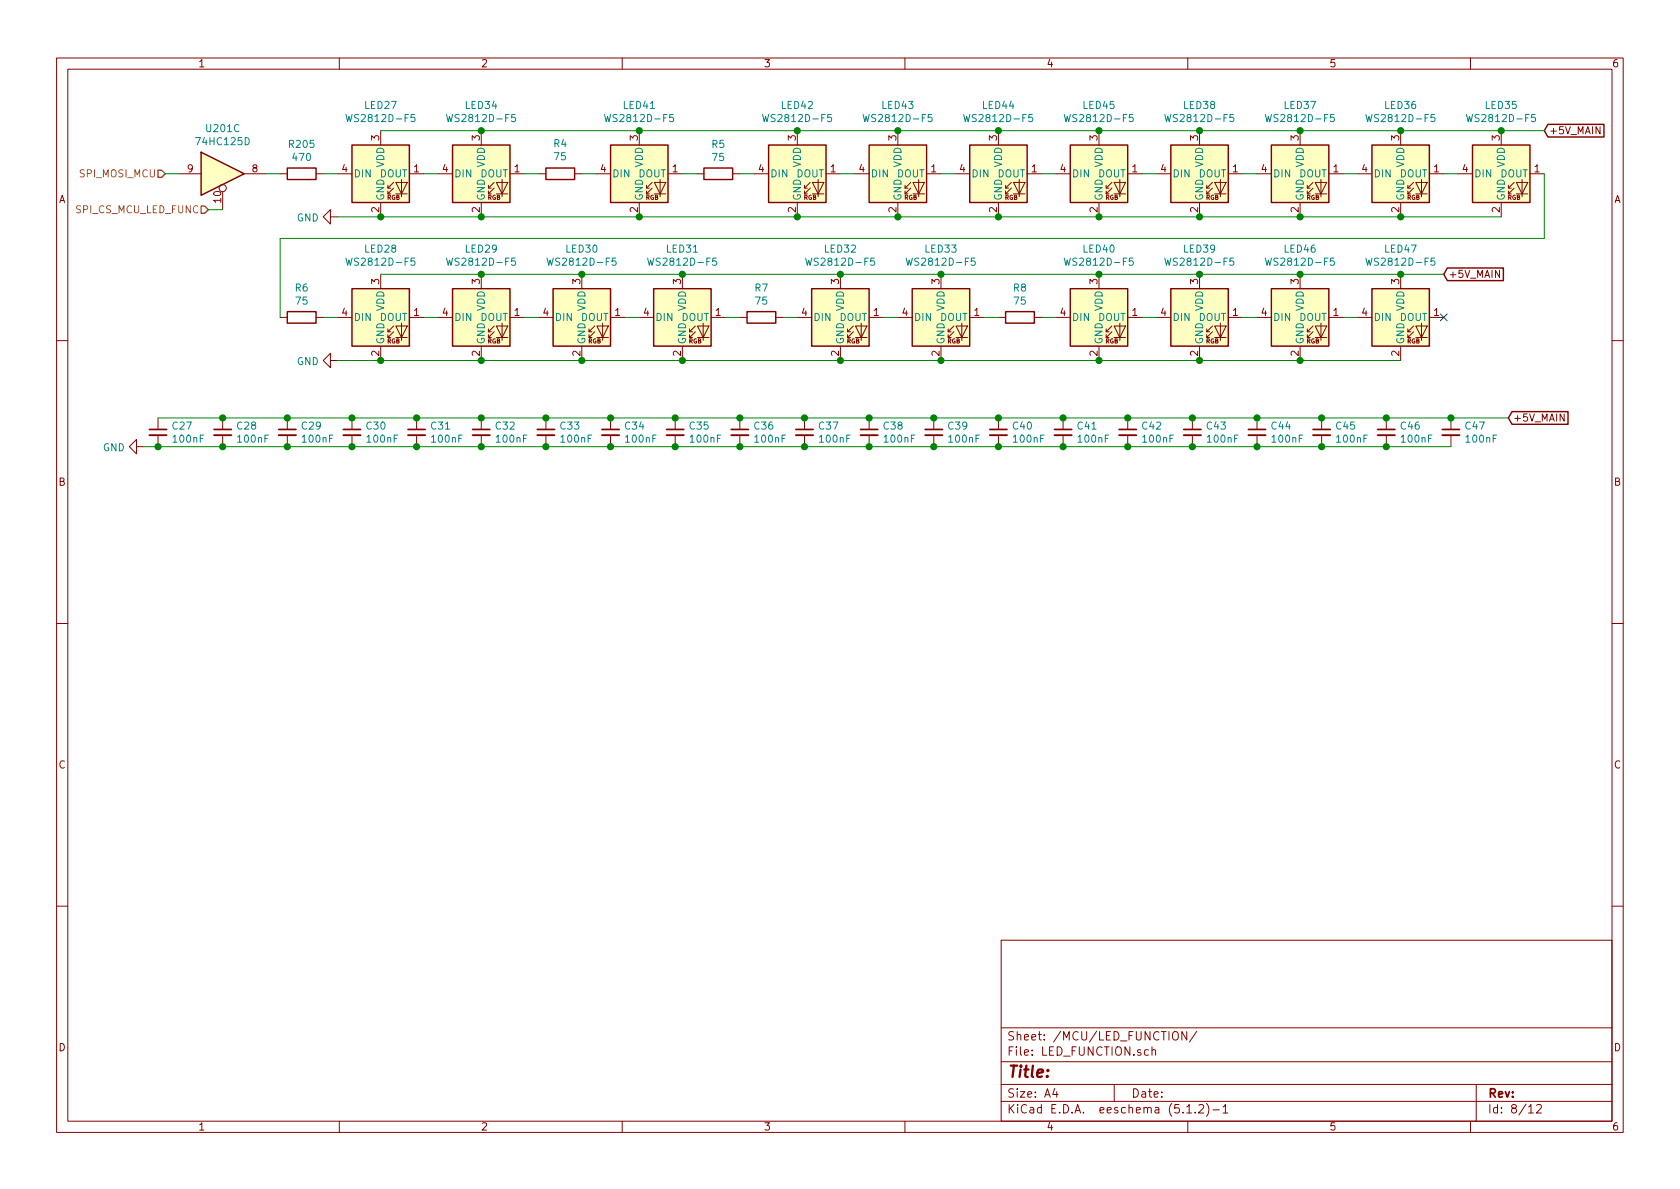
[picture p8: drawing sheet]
<svg xmlns="http://www.w3.org/2000/svg" width="297mm" height="210mm" viewBox="0 0 297 210" stroke-linecap="round" stroke-linejoin="round" font-family="sans-serif">
<g fill="none" stroke="#840000" stroke-width=".18">
<path d="M10 10.3h277v189.9h-277zM12 12.2h273v186.1h-273zM60 10.3v1.9M110 10.3v1.9M160 10.3v1.9M210 10.3v1.9M260 10.3v1.9M31.7 30.7h3.9M39.4 33.9v3.2M43.2 30.7h3.8M49.5 30.7h1.3M55.9 30.7h1.2"/>
<path d="M58.4 38.3v-1.2l-1.3 1.2 1.3 1.3v-1.3h1.3M59.7 30.7h2.5M67.3 23.1v2.5M67.3 35.8v2.5M68.6 33.3h.5M69.6 33.3l-1 1v-.5M69.6 32.3l-1 1v-.5M70 32.3h2l-1 2zM70 34.3h2M71 31.7v3.1M72.4 30.7h2.5M77.5 30.7h2.5"/>
<path d="M85.1 23.1v2.5M85.1 35.8v2.5M86.4 33.3h.5M87.4 33.3l-1 1v-.5M87.4 32.3l-1 1v-.5M87.8 32.3h2l-1 2zM87.8 34.3h2M88.8 31.7v3.1M90.2 30.7h2.5M95.2 30.7h1.3M101.6 30.7h1.3M105.4 30.7h2.5"/>
<path d="M113 23.1v2.5M113 35.8v2.5M114.3 33.3h.5M115.3 33.3l-1 1v-.5M115.3 32.3l-1 1v-.5M115.7 32.3h2l-1 2zM115.7 34.3h2M116.7 31.7v3.1M118.1 30.7h2.5M123.2 30.7h1.3M129.5 30.7h1.3M133.3 30.7h2.6"/>
<path d="M141 23.1v2.5M141 35.8v2.5M142.2 33.3h.5M143.3 33.3l-1.1 1v-.5M143.3 32.3l-1.1 1v-.5M143.6 32.3h2.1l-1 2zM143.6 34.3h2.1M144.7 31.7v3.1M146 30.7h2.6M151.1 30.7h2.6M158.7 23.1v2.5M158.7 35.8v2.5"/>
<path d="M160 33.3h.5M161 33.3l-1 1v-.5M161 32.3l-1 1v-.5M161.4 32.3h2l-1 2zM161.4 34.3h2M162.4 31.7v3.1M163.8 30.7h2.6M168.9 30.7h2.5M176.5 23.1v2.5M176.5 35.8v2.5M177.8 33.3h.5M178.8 33.3l-1 1v-.5"/>
<path d="M178.8 32.3l-1 1v-.5M179.2 32.3h2l-1 2zM179.2 34.3h2M180.2 31.7v3.1M181.6 30.7h2.5M186.7 30.7h2.5M194.3 23.1v2.5M194.3 35.8v2.5M195.6 33.3h.5M196.6 33.3l-1 1v-.5M196.6 32.3l-1 1v-.5M197 32.3h2l-1 2z"/>
<path d="M197 34.3h2M198 31.7v3.1M199.4 30.7h2.5M204.5 30.7h2.5M212.1 23.1v2.5M212.1 35.8v2.5M213.4 33.3h.5M214.4 33.3l-1 1v-.5M214.4 32.3l-1 1v-.5M214.8 32.3h2l-1 2zM214.8 34.3h2M215.8 31.7v3.1"/>
<path d="M217.2 30.7h2.5M222.2 30.7h2.6M229.9 23.1v2.5M229.9 35.8v2.5M231.1 33.3h.5M232.2 33.3l-1.1 1v-.5M232.2 32.3l-1.1 1v-.5M232.5 32.3h2.1l-1 2zM232.5 34.3h2.1M233.6 31.7v3.1M234.9 30.7h2.6M240 30.7h2.6"/>
<path d="M247.6 23.1v2.5M247.6 35.8v2.5M248.9 33.3h.5M249.9 33.3l-1 1v-.5M249.9 32.3l-1 1v-.5M250.3 32.3h2l-1 2zM250.3 34.3h2M251.3 31.7v3.1M252.7 30.7h2.6M257.8 30.7h2.5M265.4 23.1v2.5M265.4 35.8v2.5"/>
<path d="M266.7 33.3h.5M267.7 33.3l-1 1v-.5M267.7 32.3l-1 1v-.5M268.1 32.3h2l-1 2zM268.1 34.3h2M269.1 31.7v3.1M270.5 30.7h2.5M49.5 56.1h1.3M55.9 56.1h1.2M59.7 56.1h2.5M67.3 48.5v2.5M68.6 58.7h.5"/>
<path d="M69.6 58.7l-1 1v-.5M69.6 57.7l-1 1v-.5M70 57.7h2l-1 2zM70 59.7h2M71 57.1v3.1M72.4 56.1h2.5M77.5 56.1h2.5M85.1 48.5v2.5M86.4 58.7h.5M87.4 58.7l-1 1v-.5M87.4 57.7l-1 1v-.5M87.8 57.7h2l-1 2z"/>
<path d="M87.8 59.7h2M88.8 57.1v3.1M90.2 56.1h2.5M95.2 56.1h2.6M102.9 48.5v2.5M104.1 58.7h.5M105.2 58.7l-1.1 1v-.5M105.2 57.7l-1.1 1v-.5M105.5 57.7h2.1l-1 2zM105.5 59.7h2.1M106.6 57.1v3.1M107.9 56.1h2.6"/>
<path d="M113 56.1h2.6M120.6 48.5v2.5M121.9 58.7h.5M122.9 58.7l-1 1v-.5M122.9 57.7l-1 1v-.5M123.3 57.7h2l-1 2zM123.3 59.7h2M124.3 57.1v3.1M125.7 56.1h2.6M130.8 56.1h1.3M137.2 56.1h1.2M141 56.1h2.5"/>
<path d="M148.6 48.5v2.5M149.9 58.7h.5M150.9 58.7l-1 1v-.5M150.9 57.7l-1 1v-.5M151.3 57.7h2l-1 2zM151.3 59.7h2M152.3 57.1v3.1M153.7 56.1h2.5M158.7 56.1h2.6M166.4 48.5v2.5M167.6 58.7h.5M168.7 58.7l-1.1 1v-.5"/>
<path d="M168.7 57.7l-1.1 1v-.5M169 57.7h2.1l-1 2zM169 59.7h2.1M170.1 57.1v3.1M171.4 56.1h2.6M176.5 56.1h1.3M182.9 56.1h1.2M186.7 56.1h2.5M194.3 48.5v2.5M195.6 58.7h.5M196.6 58.7l-1 1v-.5M196.6 57.7l-1 1v-.5"/>
<path d="M197 57.7h2l-1 2zM197 59.7h2M198 57.1v3.1M199.4 56.1h2.5M204.5 56.1h2.5M212.1 48.5v2.5M213.4 58.7h.5M214.4 58.7l-1 1v-.5M214.4 57.7l-1 1v-.5M214.8 57.7h2l-1 2zM214.8 59.7h2M215.8 57.1v3.1"/>
<path d="M217.2 56.1h2.5M222.2 56.1h2.6M229.9 48.5v2.5M231.1 58.7h.5M232.2 58.7l-1.1 1v-.5M232.2 57.7l-1.1 1v-.5M232.5 57.7h2.1l-1 2zM232.5 59.7h2.1M233.6 57.1v3.1M234.9 56.1h2.6M240 56.1h2.6M247.6 48.5v2.5"/>
<path d="M248.9 58.7h.5M249.9 58.7l-1 1v-.5M249.9 57.7l-1 1v-.5M250.3 57.7h2l-1 2zM250.3 59.7h2M251.3 57.1v3.1M252.7 56.1h2.6M10 60.2h2M24.1 79v-1.3l-1.2 1.3 1.2 1.3v-1.3h1.3M27.9 73.9v2M27.9 77v2M39.4 73.9v2"/>
<path d="M39.4 77v2M50.8 73.9v2M50.8 77v2M58.4 63.7v-1.2l-1.3 1.2 1.3 1.3v-1.3h1.3M62.2 73.9v2M62.2 77v2M67.3 61.2v2.5M73.7 73.9v2M73.7 77v2M85.1 61.2v2.5M85.1 73.9v2M85.1 77v2"/>
<path d="M96.5 73.9v2M96.5 77v2M102.9 61.2v2.5M107.9 73.9v2M107.9 77v2M119.4 73.9v2M119.4 77v2M120.6 61.2v2.5M130.8 73.9v2M130.8 77v2M142.2 73.9v2M142.2 77v2"/>
<path d="M148.6 61.2v2.5M153.7 73.9v2M153.7 77v2M165.1 73.9v2M165.1 77v2M166.4 61.2v2.5M176.5 73.9v2M176.5 77v2M188 73.9v2M188 77v2M194.3 61.2v2.5M199.4 73.9v2"/>
<path d="M199.4 77v2M210.8 73.9v2M210.8 77v2M212.1 61.2v2.5M222.2 73.9v2M222.2 77v2M229.9 61.2v2.5M233.7 73.9v2M233.7 77v2M245.1 73.9v2M245.1 77v2M247.6 61.2v2.5"/>
<path d="M256.5 73.9v2M256.5 77v2M285 60.2h2M10 110.3h2M285 110.3h2M10 160.2h2M177 166.3h108v32h-108zM285 160.2h2M60 198.3v1.9M110 198.3v1.9M160 198.3v1.9M177 194.8h108"/>
<path d="M177 191.8h108M177 187.8h108M177 181.8h108M186.5 192.5l-.4 1h1M186.8 193v1M197 191.8v3M203 185.7l-.4-.1-.3 .3 .2 .6h.5M203.7 185.7l.2-.1 .4 .1v.9M203.7 185.1v1.5M207.4 182.6l.3-.2a.53 .53 0 0 1 .6 .5v.5a.51 .51 0 0 1-.8 .4 1.05 1.05 0 0 1-.1-1.2zM209.8 195.8l.5-.5v1.5M209.8 182.4v1.5l-.8-1.5v1.5"/>
<path d="M209.8 196.8h.9M210 198.3v1.9M211.3 196.7v.1M211.6 182.3l-1.3 2M212 195.5l.2-.2h.3l.3 .5-.9 1h.9M213.3 195.1a1.71 1.71 0 0 1 0 2.3M214.5 196.3h1.1M216.3 195.8l.4-.5v1.5M216.3 196.8h.8M260 198.3v1.9M261 191.8v6.5M270.3 195.8l.4-.5v1.5"/>
<path d="M270.3 196.8h.8M271.7 195.5l.2-.2h.4l.2 .5-.9 1h.9"/>
<circle cx="39.4" cy="33.3" r=".63"/>
</g>
<path d="M27.9 30.1h.7l.6 .6-.6 .7h-.7zM35.6 36.4h.6l.6 .7-.6 .6h-.6z" fill="none" stroke="#848400" stroke-width=".25"/>
<g fill="#ffffc2" stroke="#ffffc2" stroke-width=".18">
<path d="M35.6 26.9l7.6 3.8-7.6 3.8z"/>
<path d="M153.7 25.6h10.1v10.2h-10.1z"/>
<path d="M135.9 25.6h10.1v10.2h-10.1z"/>
<path d="M107.9 25.6h10.2v10.2h-10.2z"/>
<path d="M80 25.6h10.2v10.2h-10.2z"/>
<path d="M171.4 25.6h10.2v10.2h-10.2z"/>
<path d="M189.2 25.6h10.2v10.2h-10.2z"/>
<path d="M207 25.6h10.2v10.2h-10.2z"/>
<path d="M224.8 25.6h10.1v10.2h-10.1z"/>
<path d="M242.6 25.6h10.1v10.2h-10.1z"/>
<path d="M260.3 25.6h10.2v10.2h-10.2z"/>
<path d="M62.2 51h10.2v10.2h-10.2z"/>
<path d="M80 51h10.2v10.2h-10.2z"/>
<path d="M97.8 51h10.1v10.2h-10.1z"/>
<path d="M115.6 51h10.1v10.2h-10.1z"/>
<path d="M143.5 51h10.2v10.2h-10.2z"/>
<path d="M161.3 51h10.1v10.2h-10.1z"/>
<path d="M189.2 51h10.2v10.2h-10.2z"/>
<path d="M207 51h10.2v10.2h-10.2z"/>
<path d="M224.8 51h10.1v10.2h-10.1z"/>
<path d="M242.6 51h10.1v10.2h-10.1z"/>
<path d="M62.2 25.6h10.2v10.2h-10.2z"/>
</g>
<g fill="none" stroke="#840000" stroke-width=".25">
<path d="M35.6 26.9l7.6 3.8-7.6 3.8zM50.8 29.7h5.1v2h-5.1zM62.2 25.6h10.2v10.2h-10.2zM80 25.6h10.2v10.2h-10.2zM96.5 29.7h5.1v2h-5.1zM107.9 25.6h10.2v10.2h-10.2zM124.5 29.7h5v2h-5zM135.9 25.6h10.1v10.2h-10.1zM153.7 25.6h10.1v10.2h-10.1zM171.4 25.6h10.2v10.2h-10.2zM189.2 25.6h10.2v10.2h-10.2zM207 25.6h10.2v10.2h-10.2z"/>
<path d="M224.8 25.6h10.1v10.2h-10.1zM242.6 25.6h10.1v10.2h-10.1zM260.3 25.6h10.2v10.2h-10.2zM273.7 22h9.9v2.2h-9.9l-.7-1.1zM50.8 55.1h5.1v2h-5.1zM62.2 51h10.2v10.2h-10.2zM80 51h10.2v10.2h-10.2zM97.8 51h10.1v10.2h-10.1zM115.6 51h10.1v10.2h-10.1zM132.1 55.1h5.1v2h-5.1zM143.5 51h10.2v10.2h-10.2zM161.3 51h10.1v10.2h-10.1z"/>
<path d="M177.8 55.1h5.1v2h-5.1zM189.2 51h10.2v10.2h-10.2zM207 51h10.2v10.2h-10.2zM224.8 51h10.1v10.2h-10.1zM242.6 51h10.1v10.2h-10.1zM255.9 47.4h9.9v2.2h-9.9l-.6-1.1zM267.3 72.8h9.9v2.2h-9.9l-.6-1.1z"/>
</g>
<g fill="none" stroke="#008484" stroke-width=".18">
<path d="M61.2 20.2l.3 1.3 .2-.9 .3 .9 .3-1.3M73.3 20.2h-.6l-.1 .6 .5-.1 .3 .3v.3l-.3 .2-.5-.1M78.9 20.2l.3 1.3 .3-.9 .2 .9 .3-1.3M91.1 20.2h-.6l-.1 .6 .5-.1 .3 .3v.3l-.3 .2-.5-.1M106.9 20.2l.3 1.3 .2-.9 .3 .9 .3-1.3M119 20.2h-.6v.6l.4-.1 .3 .3v.3l-.3 .2-.4-.1M134.8 20.2l.3 1.3 .3-.9 .2 .9 .3-1.3M147 20.2h-.6l-.1 .6 .5-.1 .2 .3v.3l-.2 .2-.5-.1M152.6 20.2l.3 1.3 .2-.9 .3 .9 .3-1.3M164.7 20.2h-.5l-.1 .6 .5-.1 .2 .3v.3l-.2 .2-.5-.1M170.4 20.2l.3 1.3 .2-.9 .3 .9 .3-1.3M182.5 20.2h-.6v.6l.4-.1 .3 .3v.3l-.3 .2-.4-.1"/>
<path d="M188.2 20.2l.3 1.3 .2-.9 .3 .9 .3-1.3M200.3 20.2h-.6l-.1 .6 .5-.1 .3 .3v.3l-.3 .2-.5-.1M205.9 20.2l.3 1.3 .3-.9 .2 .9 .3-1.3M218.1 20.2h-.6l-.1 .6 .5-.1 .3 .3v.3l-.3 .2-.5-.1M223.7 20.2l.3 1.3 .3-.9 .2 .9 .3-1.3M235.9 20.2h-.6l-.1 .6 .5-.1 .2 .3v.3l-.2 .2-.5-.1M241.5 20.2l.3 1.3 .2-.9 .3 .9 .3-1.3M253.6 20.2h-.5l-.1 .6 .5-.1 .2 .3v.3l-.2 .2-.5-.1M259.3 20.2l.3 1.3 .2-.9 .3 .9 .3-1.3M271.4 20.2h-.6v.6l.4-.1 .3 .3v.3l-.3 .2-.4-.1M61.2 45.6l.3 1.3 .2-.9 .3 .9 .3-1.3M73.3 45.6h-.6l-.1 .6 .5-.1 .3 .3v.3l-.3 .2-.5-.1"/>
<path d="M78.9 45.6l.3 1.3 .3-.9 .2 .9 .3-1.3M91.1 45.6h-.6l-.1 .6 .5-.1 .3 .3v.3l-.3 .2-.5-.1M96.7 45.6l.3 1.3 .3-.9 .2 .9 .3-1.3M108.9 45.6h-.6l-.1 .6 .5-.1 .2 .3v.3l-.2 .2-.5-.1M114.5 45.6l.3 1.3 .2-.9 .3 .9 .3-1.3M126.6 45.6h-.5l-.1 .6 .5-.1 .2 .3v.3l-.2 .2-.5-.1M142.4 45.6l.3 1.3 .3-.9 .2 .9 .3-1.3M154.6 45.6h-.6l-.1 .6 .5-.1 .3 .3v.3l-.3 .2-.5-.1M160.2 45.6l.3 1.3 .3-.9 .2 .9 .3-1.3M172.4 45.6h-.6l-.1 .6 .5-.1 .2 .3v.3l-.2 .2-.5-.1M188.2 45.6l.3 1.3 .2-.9 .3 .9 .3-1.3M200.3 45.6h-.6l-.1 .6 .5-.1 .3 .3v.3l-.3 .2-.5-.1"/>
<path d="M205.9 45.6l.3 1.3 .3-.9 .2 .9 .3-1.3M218.1 45.6h-.6l-.1 .6 .5-.1 .3 .3v.3l-.3 .2-.5-.1M223.7 45.6l.3 1.3 .3-.9 .2 .9 .3-1.3M235.9 45.6h-.6l-.1 .6 .5-.1 .2 .3v.3l-.2 .2-.5-.1M241.5 45.6l.3 1.3 .2-.9 .3 .9 .3-1.3M253.6 45.6h-.5l-.1 .6 .5-.1 .2 .3v.3l-.2 .2-.5-.1"/>
</g>
<g fill="none" stroke="#008400" stroke-width=".18">
<path d="M29.2 30.7h2.5M36.8 37.1h2.6M47 30.7h2.5M57.1 30.7h2.6M59.7 38.3h205.7M67.3 23.1h205.7M74.9 30.7h2.6M92.7 30.7h2.5M102.9 30.7h2.5M120.6 30.7h2.6M130.8 30.7h2.5M148.6 30.7h2.5"/>
<path d="M166.4 30.7h2.5M184.1 30.7h2.6M201.9 30.7h2.6M219.7 30.7h2.5M237.5 30.7h2.5M255.3 30.7h2.5M273 30.7v11.5h-223.5v13.9M57.1 56.1h2.6M67.3 48.5h188M74.9 56.1h2.6M92.7 56.1h2.5M110.5 56.1h2.5"/>
<path d="M128.3 56.1h2.5M138.4 56.1h2.6M156.2 56.1h2.5M174 56.1h2.5M184.1 56.1h2.6M201.9 56.1h2.6M219.7 56.1h2.5M237.5 56.1h2.5M25.4 79h231.1M27.9 73.9h238.8M59.7 63.7h187.9"/>
</g>
<path d="M254.7 55.5l1.2 1.2M255.9 55.5l-1.2 1.2" fill="none" stroke="#000084" stroke-width=".18"/>
<g fill="#008400" stroke="#008400" stroke-width=".25">
<circle cx="85.1" cy="23.1" r=".51"/>
<circle cx="113" cy="23.1" r=".51"/>
<circle cx="141" cy="23.1" r=".51"/>
<circle cx="158.8" cy="23.1" r=".51"/>
<circle cx="176.5" cy="23.1" r=".51"/>
<circle cx="194.3" cy="23.1" r=".51"/>
<circle cx="212.1" cy="23.1" r=".51"/>
<circle cx="229.9" cy="23.1" r=".51"/>
<circle cx="247.7" cy="23.1" r=".51"/>
<circle cx="265.4" cy="23.1" r=".51"/>
<circle cx="102.9" cy="48.5" r=".51"/>
<circle cx="120.7" cy="48.5" r=".51"/>
<circle cx="148.6" cy="48.5" r=".51"/>
<circle cx="166.4" cy="48.5" r=".51"/>
<circle cx="194.3" cy="48.5" r=".51"/>
<circle cx="212.1" cy="48.5" r=".51"/>
<circle cx="229.9" cy="48.5" r=".51"/>
<circle cx="247.7" cy="48.5" r=".51"/>
<circle cx="67.3" cy="38.3" r=".51"/>
<circle cx="85.1" cy="38.3" r=".51"/>
<circle cx="113" cy="38.3" r=".51"/>
<circle cx="141" cy="38.3" r=".51"/>
<circle cx="158.8" cy="38.3" r=".51"/>
<circle cx="176.5" cy="38.3" r=".51"/>
<circle cx="194.3" cy="38.3" r=".51"/>
<circle cx="212.1" cy="38.3" r=".51"/>
<circle cx="229.9" cy="38.3" r=".51"/>
<circle cx="247.7" cy="38.3" r=".51"/>
<circle cx="67.3" cy="63.7" r=".51"/>
<circle cx="85.1" cy="63.7" r=".51"/>
<circle cx="102.9" cy="63.7" r=".51"/>
<circle cx="120.7" cy="63.7" r=".51"/>
<circle cx="148.6" cy="63.7" r=".51"/>
<circle cx="166.4" cy="63.7" r=".51"/>
<circle cx="194.3" cy="63.7" r=".51"/>
<circle cx="212.1" cy="63.7" r=".51"/>
<circle cx="229.9" cy="63.7" r=".51"/>
<circle cx="39.4" cy="73.9" r=".51"/>
<circle cx="50.8" cy="73.9" r=".51"/>
<circle cx="62.2" cy="73.9" r=".51"/>
<circle cx="73.7" cy="73.9" r=".51"/>
<circle cx="85.1" cy="73.9" r=".51"/>
<circle cx="96.5" cy="73.9" r=".51"/>
<circle cx="108" cy="73.9" r=".51"/>
<circle cx="119.4" cy="73.9" r=".51"/>
<circle cx="130.8" cy="73.9" r=".51"/>
<circle cx="142.2" cy="73.9" r=".51"/>
<circle cx="153.7" cy="73.9" r=".51"/>
<circle cx="165.1" cy="73.9" r=".51"/>
<circle cx="176.5" cy="73.9" r=".51"/>
<circle cx="188" cy="73.9" r=".51"/>
<circle cx="199.4" cy="73.9" r=".51"/>
<circle cx="210.8" cy="73.9" r=".51"/>
<circle cx="222.3" cy="73.9" r=".51"/>
<circle cx="233.7" cy="73.9" r=".51"/>
<circle cx="245.1" cy="73.9" r=".51"/>
<circle cx="256.5" cy="73.9" r=".51"/>
<circle cx="27.9" cy="79" r=".51"/>
<circle cx="39.4" cy="79" r=".51"/>
<circle cx="50.8" cy="79" r=".51"/>
<circle cx="62.2" cy="79" r=".51"/>
<circle cx="73.7" cy="79" r=".51"/>
<circle cx="85.1" cy="79" r=".51"/>
<circle cx="96.5" cy="79" r=".51"/>
<circle cx="108" cy="79" r=".51"/>
<circle cx="119.4" cy="79" r=".51"/>
<circle cx="130.8" cy="79" r=".51"/>
<circle cx="142.2" cy="79" r=".51"/>
<circle cx="153.7" cy="79" r=".51"/>
<circle cx="165.1" cy="79" r=".51"/>
<circle cx="176.5" cy="79" r=".51"/>
<circle cx="188" cy="79" r=".51"/>
<circle cx="199.4" cy="79" r=".51"/>
<circle cx="210.8" cy="79" r=".51"/>
<circle cx="222.3" cy="79" r=".51"/>
<circle cx="233.7" cy="79" r=".51"/>
<circle cx="245.1" cy="79" r=".51"/>
<circle cx="85.1" cy="48.5" r=".51"/>
</g>
<g fill="none" stroke="#840000" stroke-width=".33">
<path d="M26.4 77h3.1M37.8 77h3.1M49.3 77h3M60.7 77h3.1M72.1 77h3.1M83.6 77h3M95 77h3M106.4 77h3.1M117.9 77h3M129.3 77h3M140.7 77h3.1M152.1 77h3.1"/>
<path d="M163.6 77h3M175 77h3.1M186.4 77h3.1M197.9 77h3M209.3 77h3M220.7 77h3.1M232.2 77h3M243.6 77h3M255 77h3.1"/>
</g>
<g fill="none" stroke="#840000" stroke-width=".3">
<path d="M26.4 75.9h3.1M37.8 75.9h3.1M49.3 75.9h3M60.7 75.9h3.1M72.1 75.9h3.1M83.6 75.9h3M95 75.9h3M106.4 75.9h3.1M117.9 75.9h3M129.3 75.9h3M140.7 75.9h3.1M152.1 75.9h3.1"/>
<path d="M163.6 75.9h3M175 75.9h3.1M186.4 75.9h3.1M197.9 75.9h3M209.3 75.9h3M220.7 75.9h3.1M232.2 75.9h3M243.6 75.9h3M255 75.9h3.1"/>
</g>
<text font-size="2.8" fill="#840000" x="178" y="190.5">Title:</text>
<g font-size="2.1" fill="#840000">
<text x="178" y="184">Sheet: /MCU/LED_FUNCTION/</text>
<text x="178" y="186.7">File: LED_FUNCTION.sch</text>
<text x="178" y="196.9">KiCad E.D.A. eeschema (5.1.2)-1</text>
<text x="178" y="194.1">Size: A4</text>
<text x="200" y="194.1">Date:</text>
<text x="263" y="194.1">Rev:</text>
<text x="263" y="196.9">Id: 8/12</text>
</g>
<g font-size="1.8" fill="#840000">
<text x="35" y="11.9">1</text>
<text x="85" y="11.9">2</text>
<text x="135" y="11.9">3</text>
<text x="185" y="11.9">4</text>
<text x="235" y="11.9">5</text>
<text x="285" y="11.9">6</text>
<text x="273.8" y="23.7">+5V_MAIN</text>
<text x="67.1" y="24.9" transform="rotate(-90 67.1 24.9)">3</text>
<text x="84.8" y="24.9" transform="rotate(-90 84.8 24.9)">3</text>
<text x="112.8" y="24.9" transform="rotate(-90 112.8 24.9)">3</text>
<text x="140.7" y="24.9" transform="rotate(-90 140.7 24.9)">3</text>
<text x="158.5" y="24.9" transform="rotate(-90 158.5 24.9)">3</text>
<text x="176.3" y="24.9" transform="rotate(-90 176.3 24.9)">3</text>
<text x="194.1" y="24.9" transform="rotate(-90 194.1 24.9)">3</text>
<text x="211.8" y="24.9" transform="rotate(-90 211.8 24.9)">3</text>
<text x="229.6" y="24.9" transform="rotate(-90 229.6 24.9)">3</text>
<text x="247.4" y="24.9" transform="rotate(-90 247.4 24.9)">3</text>
<text x="265.2" y="24.9" transform="rotate(-90 265.2 24.9)">3</text>
<text x="10.4" y="35.9">A</text>
<text x="33.2" y="30.5">9</text>
<text x="39.1" y="35.8" transform="rotate(-90 39.1 35.8)">10</text>
<text x="44.6" y="30.5">8</text>
<text x="60.5" y="30.5">4</text>
<text x="73.2" y="30.5">1</text>
<text x="78.3" y="30.5">4</text>
<text x="91" y="30.5">1</text>
<text x="106.2" y="30.5">4</text>
<text x="118.9" y="30.5">1</text>
<text x="134.1" y="30.5">4</text>
<text x="146.8" y="30.5">1</text>
<text x="151.9" y="30.5">4</text>
<text x="164.6" y="30.5">1</text>
<text x="169.7" y="30.5">4</text>
<text x="182.4" y="30.5">1</text>
<text x="187.5" y="30.5">4</text>
<text x="200.2" y="30.5">1</text>
<text x="205.3" y="30.5">4</text>
<text x="218" y="30.5">1</text>
<text x="223" y="30.5">4</text>
<text x="235.7" y="30.5">1</text>
<text x="240.8" y="30.5">4</text>
<text x="253.5" y="30.5">1</text>
<text x="258.6" y="30.5">4</text>
<text x="271.3" y="30.5">1</text>
<text x="285.4" y="35.9">A</text>
<text x="67.1" y="37.6" transform="rotate(-90 67.1 37.6)">2</text>
<text x="84.8" y="37.6" transform="rotate(-90 84.8 37.6)">2</text>
<text x="112.8" y="37.6" transform="rotate(-90 112.8 37.6)">2</text>
<text x="140.7" y="37.6" transform="rotate(-90 140.7 37.6)">2</text>
<text x="158.5" y="37.6" transform="rotate(-90 158.5 37.6)">2</text>
<text x="176.3" y="37.6" transform="rotate(-90 176.3 37.6)">2</text>
<text x="194.1" y="37.6" transform="rotate(-90 194.1 37.6)">2</text>
<text x="211.8" y="37.6" transform="rotate(-90 211.8 37.6)">2</text>
<text x="229.6" y="37.6" transform="rotate(-90 229.6 37.6)">2</text>
<text x="247.4" y="37.6" transform="rotate(-90 247.4 37.6)">2</text>
<text x="265.2" y="37.6" transform="rotate(-90 265.2 37.6)">2</text>
<text x="67.1" y="50.3" transform="rotate(-90 67.1 50.3)">3</text>
<text x="84.8" y="50.3" transform="rotate(-90 84.8 50.3)">3</text>
<text x="102.6" y="50.3" transform="rotate(-90 102.6 50.3)">3</text>
<text x="120.4" y="50.3" transform="rotate(-90 120.4 50.3)">3</text>
<text x="148.3" y="50.3" transform="rotate(-90 148.3 50.3)">3</text>
<text x="166.1" y="50.3" transform="rotate(-90 166.1 50.3)">3</text>
<text x="194.1" y="50.3" transform="rotate(-90 194.1 50.3)">3</text>
<text x="211.8" y="50.3" transform="rotate(-90 211.8 50.3)">3</text>
<text x="229.6" y="50.3" transform="rotate(-90 229.6 50.3)">3</text>
<text x="247.4" y="50.3" transform="rotate(-90 247.4 50.3)">3</text>
<text x="256.1" y="49.1">+5V_MAIN</text>
<text x="60.5" y="55.9">4</text>
<text x="73.2" y="55.9">1</text>
<text x="78.3" y="55.9">4</text>
<text x="91" y="55.9">1</text>
<text x="96" y="55.9">4</text>
<text x="108.7" y="55.9">1</text>
<text x="113.8" y="55.9">4</text>
<text x="126.5" y="55.9">1</text>
<text x="141.8" y="55.9">4</text>
<text x="154.5" y="55.9">1</text>
<text x="159.5" y="55.9">4</text>
<text x="172.2" y="55.9">1</text>
<text x="187.5" y="55.9">4</text>
<text x="200.2" y="55.9">1</text>
<text x="205.3" y="55.9">4</text>
<text x="218" y="55.9">1</text>
<text x="223" y="55.9">4</text>
<text x="235.7" y="55.9">1</text>
<text x="240.8" y="55.9">4</text>
<text x="253.5" y="55.9">1</text>
<text x="67.1" y="63" transform="rotate(-90 67.1 63)">2</text>
<text x="84.8" y="63" transform="rotate(-90 84.8 63)">2</text>
<text x="102.6" y="63" transform="rotate(-90 102.6 63)">2</text>
<text x="120.4" y="63" transform="rotate(-90 120.4 63)">2</text>
<text x="148.3" y="63" transform="rotate(-90 148.3 63)">2</text>
<text x="166.1" y="63" transform="rotate(-90 166.1 63)">2</text>
<text x="194.1" y="63" transform="rotate(-90 194.1 63)">2</text>
<text x="211.8" y="63" transform="rotate(-90 211.8 63)">2</text>
<text x="229.6" y="63" transform="rotate(-90 229.6 63)">2</text>
<text x="247.4" y="63" transform="rotate(-90 247.4 63)">2</text>
<text x="267.5" y="74.5">+5V_MAIN</text>
<text x="10.4" y="85.9">B</text>
<text x="285.4" y="85.9">B</text>
<text x="10.4" y="135.9">C</text>
<text x="285.4" y="135.9">C</text>
<text x="10.4" y="185.9">D</text>
<text x="285.4" y="185.9">D</text>
<text x="35" y="199.9">1</text>
<text x="85" y="199.9">2</text>
<text x="135" y="199.9">3</text>
<text x="185" y="199.9">4</text>
<text x="235" y="199.9">5</text>
<text x="285" y="199.9">6</text>
</g>
<g font-size="1.8" fill="#008484">
<text x="36.6" y="23.4">U201C</text>
<text x="62" y="21.6">WS2812D-F5</text>
<text x="64.6" y="19.3">LED27</text>
<text x="79.7" y="21.6">WS2812D-F5</text>
<text x="82.3" y="19.3">LED34</text>
<text x="107.7" y="21.6">WS2812D-F5</text>
<text x="110.3" y="19.3">LED41</text>
<text x="135.6" y="21.6">WS2812D-F5</text>
<text x="138.2" y="19.3">LED42</text>
<text x="153.4" y="21.6">WS2812D-F5</text>
<text x="156" y="19.3">LED43</text>
<text x="171.2" y="21.6">WS2812D-F5</text>
<text x="173.8" y="19.3">LED44</text>
<text x="189" y="21.6">WS2812D-F5</text>
<text x="191.6" y="19.3">LED45</text>
<text x="206.7" y="21.6">WS2812D-F5</text>
<text x="209.3" y="19.3">LED38</text>
<text x="224.5" y="21.6">WS2812D-F5</text>
<text x="227.1" y="19.3">LED37</text>
<text x="242.3" y="21.6">WS2812D-F5</text>
<text x="244.9" y="19.3">LED36</text>
<text x="260.1" y="21.6">WS2812D-F5</text>
<text x="262.7" y="19.3">LED35</text>
<text x="35" y="25.7">74HC125D</text>
<text x="51.2" y="26.2">R205</text>
<text x="51.9" y="28.5">470</text>
<text x="67.9" y="29.6" transform="rotate(-90 67.9 29.6)">VDD</text>
<text x="85.7" y="29.6" transform="rotate(-90 85.7 29.6)">VDD</text>
<text x="97.9" y="26">R4</text>
<text x="98.1" y="28.3">75</text>
<text x="113.7" y="29.6" transform="rotate(-90 113.7 29.6)">VDD</text>
<text x="125.9" y="26.2">R5</text>
<text x="126" y="28.5">75</text>
<text x="141.6" y="29.6" transform="rotate(-90 141.6 29.6)">VDD</text>
<text x="159.4" y="29.6" transform="rotate(-90 159.4 29.6)">VDD</text>
<text x="177.2" y="29.6" transform="rotate(-90 177.2 29.6)">VDD</text>
<text x="194.9" y="29.6" transform="rotate(-90 194.9 29.6)">VDD</text>
<text x="212.7" y="29.6" transform="rotate(-90 212.7 29.6)">VDD</text>
<text x="230.5" y="29.6" transform="rotate(-90 230.5 29.6)">VDD</text>
<text x="248.3" y="29.6" transform="rotate(-90 248.3 29.6)">VDD</text>
<text x="266.1" y="29.6" transform="rotate(-90 266.1 29.6)">VDD</text>
<text x="62.5" y="31.4">DIN</text>
<text x="67.1" y="31.4">DOUT</text>
<text x="67.9" y="35.6" transform="rotate(-90 67.9 35.6)">GND</text>
<text x="80.3" y="31.4">DIN</text>
<text x="84.9" y="31.4">DOUT</text>
<text x="85.7" y="35.6" transform="rotate(-90 85.7 35.6)">GND</text>
<text x="108.2" y="31.4">DIN</text>
<text x="112.9" y="31.4">DOUT</text>
<text x="113.7" y="35.6" transform="rotate(-90 113.7 35.6)">GND</text>
<text x="136.1" y="31.4">DIN</text>
<text x="140.8" y="31.4">DOUT</text>
<text x="141.6" y="35.6" transform="rotate(-90 141.6 35.6)">GND</text>
<text x="153.9" y="31.4">DIN</text>
<text x="158.6" y="31.4">DOUT</text>
<text x="159.4" y="35.6" transform="rotate(-90 159.4 35.6)">GND</text>
<text x="171.7" y="31.4">DIN</text>
<text x="176.4" y="31.4">DOUT</text>
<text x="177.2" y="35.6" transform="rotate(-90 177.2 35.6)">GND</text>
<text x="189.5" y="31.4">DIN</text>
<text x="194.1" y="31.4">DOUT</text>
<text x="194.9" y="35.6" transform="rotate(-90 194.9 35.6)">GND</text>
<text x="207.3" y="31.4">DIN</text>
<text x="211.9" y="31.4">DOUT</text>
<text x="212.7" y="35.6" transform="rotate(-90 212.7 35.6)">GND</text>
<text x="225" y="31.4">DIN</text>
<text x="229.7" y="31.4">DOUT</text>
<text x="230.5" y="35.6" transform="rotate(-90 230.5 35.6)">GND</text>
<text x="242.8" y="31.4">DIN</text>
<text x="247.5" y="31.4">DOUT</text>
<text x="248.3" y="35.6" transform="rotate(-90 248.3 35.6)">GND</text>
<text x="260.6" y="31.4">DIN</text>
<text x="265.3" y="31.4">DOUT</text>
<text x="266.1" y="35.6" transform="rotate(-90 266.1 35.6)">GND</text>
<text x="52.5" y="39.2">GND</text>
<text x="62" y="47">WS2812D-F5</text>
<text x="64.6" y="44.7">LED28</text>
<text x="79.7" y="47">WS2812D-F5</text>
<text x="82.3" y="44.7">LED29</text>
<text x="97.5" y="47">WS2812D-F5</text>
<text x="100.1" y="44.7">LED30</text>
<text x="115.3" y="47">WS2812D-F5</text>
<text x="117.9" y="44.7">LED31</text>
<text x="143.2" y="47">WS2812D-F5</text>
<text x="145.8" y="44.7">LED32</text>
<text x="161" y="47">WS2812D-F5</text>
<text x="163.6" y="44.7">LED33</text>
<text x="189" y="47">WS2812D-F5</text>
<text x="191.6" y="44.7">LED40</text>
<text x="206.7" y="47">WS2812D-F5</text>
<text x="209.3" y="44.7">LED39</text>
<text x="224.5" y="47">WS2812D-F5</text>
<text x="227.1" y="44.7">LED46</text>
<text x="242.3" y="47">WS2812D-F5</text>
<text x="244.9" y="44.7">LED47</text>
<text x="52.2" y="51.6">R6</text>
<text x="52.4" y="53.9">75</text>
<text x="133.5" y="51.6">R7</text>
<text x="133.7" y="53.9">75</text>
<text x="179.2" y="51.6">R8</text>
<text x="179.4" y="53.9">75</text>
<text x="62.5" y="56.8">DIN</text>
<text x="67.1" y="56.8">DOUT</text>
<text x="67.9" y="55" transform="rotate(-90 67.9 55)">VDD</text>
<text x="80.3" y="56.8">DIN</text>
<text x="84.9" y="56.8">DOUT</text>
<text x="85.7" y="55" transform="rotate(-90 85.7 55)">VDD</text>
<text x="98" y="56.8">DIN</text>
<text x="102.7" y="56.8">DOUT</text>
<text x="103.5" y="55" transform="rotate(-90 103.5 55)">VDD</text>
<text x="115.8" y="56.8">DIN</text>
<text x="120.5" y="56.8">DOUT</text>
<text x="121.3" y="55" transform="rotate(-90 121.3 55)">VDD</text>
<text x="143.8" y="56.8">DIN</text>
<text x="148.4" y="56.8">DOUT</text>
<text x="149.2" y="55" transform="rotate(-90 149.2 55)">VDD</text>
<text x="161.5" y="56.8">DIN</text>
<text x="166.2" y="56.8">DOUT</text>
<text x="167" y="55" transform="rotate(-90 167 55)">VDD</text>
<text x="189.5" y="56.8">DIN</text>
<text x="194.1" y="56.8">DOUT</text>
<text x="194.9" y="55" transform="rotate(-90 194.9 55)">VDD</text>
<text x="207.3" y="56.8">DIN</text>
<text x="211.9" y="56.8">DOUT</text>
<text x="212.7" y="55" transform="rotate(-90 212.7 55)">VDD</text>
<text x="225" y="56.8">DIN</text>
<text x="229.7" y="56.8">DOUT</text>
<text x="230.5" y="55" transform="rotate(-90 230.5 55)">VDD</text>
<text x="242.8" y="56.8">DIN</text>
<text x="247.5" y="56.8">DOUT</text>
<text x="248.3" y="55" transform="rotate(-90 248.3 55)">VDD</text>
<text x="52.5" y="64.6">GND</text>
<text x="67.9" y="61" transform="rotate(-90 67.9 61)">GND</text>
<text x="85.7" y="61" transform="rotate(-90 85.7 61)">GND</text>
<text x="103.5" y="61" transform="rotate(-90 103.5 61)">GND</text>
<text x="121.3" y="61" transform="rotate(-90 121.3 61)">GND</text>
<text x="149.2" y="61" transform="rotate(-90 149.2 61)">GND</text>
<text x="167" y="61" transform="rotate(-90 167 61)">GND</text>
<text x="194.9" y="61" transform="rotate(-90 194.9 61)">GND</text>
<text x="212.7" y="61" transform="rotate(-90 212.7 61)">GND</text>
<text x="230.5" y="61" transform="rotate(-90 230.5 61)">GND</text>
<text x="248.3" y="61" transform="rotate(-90 248.3 61)">GND</text>
<text x="30.6" y="76">C27</text>
<text x="42" y="76">C28</text>
<text x="53.4" y="76">C29</text>
<text x="64.8" y="76">C30</text>
<text x="76.3" y="76">C31</text>
<text x="87.7" y="76">C32</text>
<text x="99.1" y="76">C33</text>
<text x="110.6" y="76">C34</text>
<text x="122" y="76">C35</text>
<text x="133.4" y="76">C36</text>
<text x="144.9" y="76">C37</text>
<text x="156.3" y="76">C38</text>
<text x="167.7" y="76">C39</text>
<text x="179.1" y="76">C40</text>
<text x="190.6" y="76">C41</text>
<text x="202" y="76">C42</text>
<text x="213.4" y="76">C43</text>
<text x="224.9" y="76">C44</text>
<text x="236.3" y="76">C45</text>
<text x="247.7" y="76">C46</text>
<text x="259.2" y="76">C47</text>
<text x="18.2" y="79.8">GND</text>
<text x="30.7" y="78.3">100nF</text>
<text x="42.2" y="78.3">100nF</text>
<text x="53.6" y="78.3">100nF</text>
<text x="65" y="78.3">100nF</text>
<text x="76.5" y="78.3">100nF</text>
<text x="87.9" y="78.3">100nF</text>
<text x="99.3" y="78.3">100nF</text>
<text x="110.7" y="78.3">100nF</text>
<text x="122.2" y="78.3">100nF</text>
<text x="133.6" y="78.3">100nF</text>
<text x="145" y="78.3">100nF</text>
<text x="156.5" y="78.3">100nF</text>
<text x="167.9" y="78.3">100nF</text>
<text x="179.3" y="78.3">100nF</text>
<text x="190.8" y="78.3">100nF</text>
<text x="202.2" y="78.3">100nF</text>
<text x="213.6" y="78.3">100nF</text>
<text x="225" y="78.3">100nF</text>
<text x="236.5" y="78.3">100nF</text>
<text x="247.9" y="78.3">100nF</text>
<text x="259.3" y="78.3">100nF</text>
</g>
<g font-size="1.8" fill="#848400">
<text x="14.3" y="31.4">SPI_MOSI_MCU</text>
<text x="13.6" y="37.7">SPI_CS_MCU_LED_FUNC</text>
</g>
<g font-size="1.1" fill="#840000">
<text x="68.4" y="35.3">RGB</text>
<text x="86.2" y="35.3">RGB</text>
<text x="114.1" y="35.3">RGB</text>
<text x="142.1" y="35.3">RGB</text>
<text x="159.9" y="35.3">RGB</text>
<text x="177.6" y="35.3">RGB</text>
<text x="195.4" y="35.3">RGB</text>
<text x="213.2" y="35.3">RGB</text>
<text x="231" y="35.3">RGB</text>
<text x="248.8" y="35.3">RGB</text>
<text x="266.5" y="35.3">RGB</text>
<text x="68.4" y="60.7">RGB</text>
<text x="86.2" y="60.7">RGB</text>
<text x="104" y="60.7">RGB</text>
<text x="121.8" y="60.7">RGB</text>
<text x="149.7" y="60.7">RGB</text>
<text x="167.5" y="60.7">RGB</text>
<text x="195.4" y="60.7">RGB</text>
<text x="213.2" y="60.7">RGB</text>
<text x="231" y="60.7">RGB</text>
<text x="248.8" y="60.7">RGB</text>
</g>
</svg>
